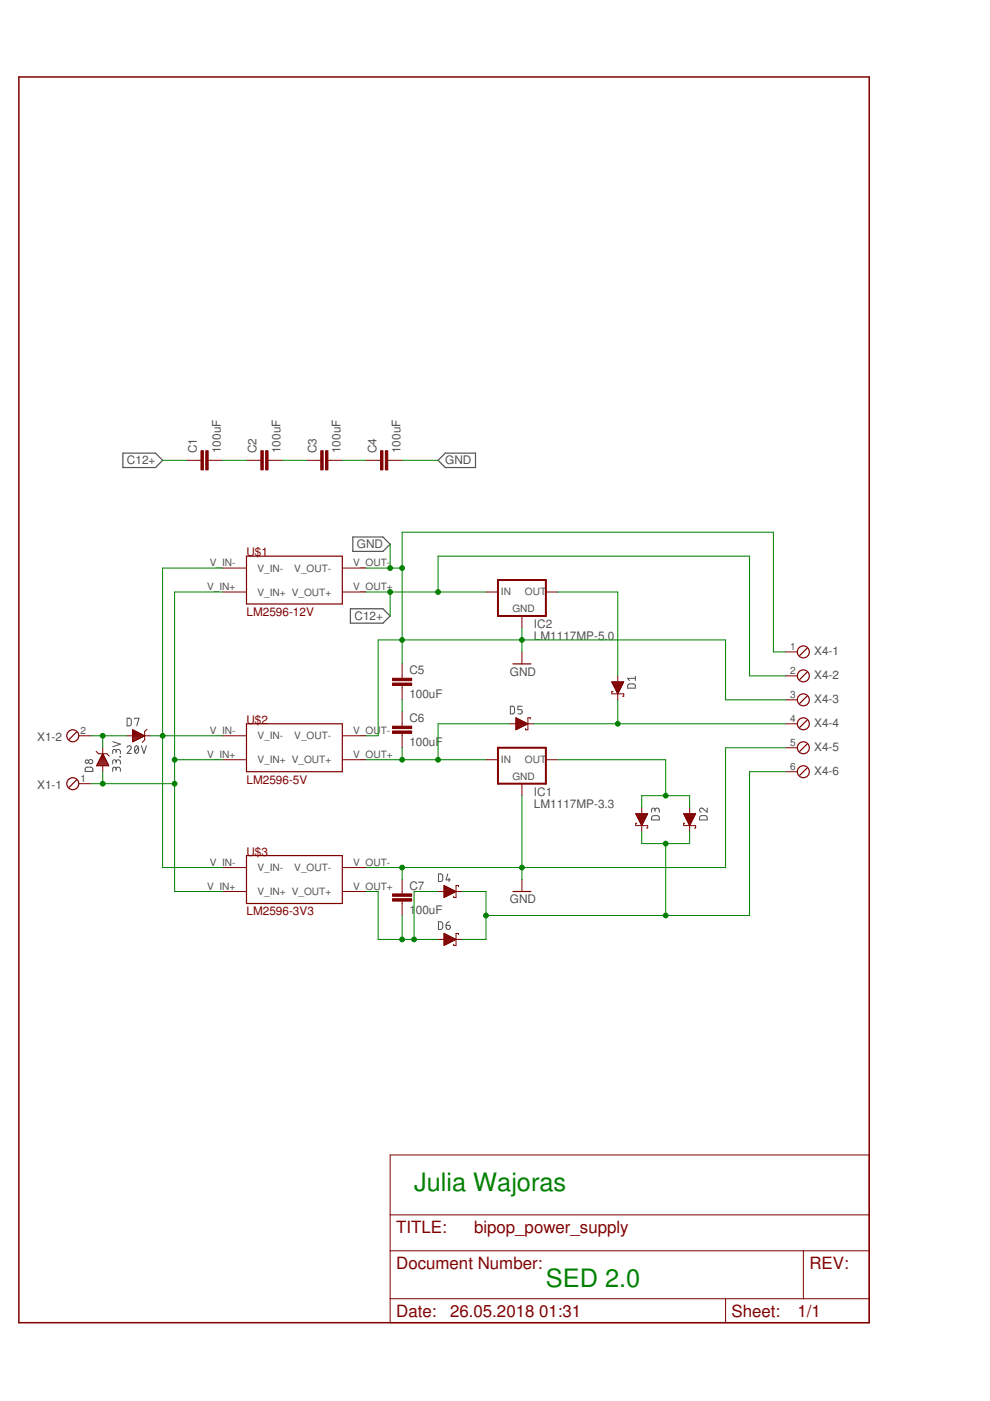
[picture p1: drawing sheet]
<svg xmlns="http://www.w3.org/2000/svg" width="210mm" height="297mm" viewBox="0 0 210 297" stroke-linecap="round" stroke-linejoin="round" font-family="sans-serif">
<g fill="none" stroke="#505050" stroke-width=".21">
<path d="M23.9 157.2l1.6 .6-1.6 .5M24.6 159.3a.46 .46 0 0 1 .5-.4 .46 .46 0 0 1 .4 .4v.5M24.6 159.6v-.3a.36 .36 0 0 0-.3-.4 .36 .36 0 0 0-.4 .4v.5M26.9 158.5a.44 .44 0 0 1 .7-.4 .44 .44 0 0 1 .1 .7l-.8 .9h.9M26.9 152.3h.7l.2 .2v1.1l-.2 .3h-.7zM28.6 152.4v-.1h.9l-.5 1.6M28.7 158.2l.3-.1a.97 .97 0 0 1 0 1.6 1.03 1.03 0 0 1-.3-1.5zM29.3 158.5l-.7 .9M30 158.1l.5 1.6 .6-1.6M108.2 149.7l.6 .1 .3 .2v1.1l-.3 .2-.6 .1zM110.7 149.7h-.9v.8h.6a.46 .46 0 0 1 .3 .4 .46 .46 0 0 1-.3 .5h-.6M133.2 145.1l1.2-.1 .3 .3v.6h-1.6z"/>
<path d="M134.7 143.4v.9M134.7 143.8h-1.6l.3 .5M18.2 162.8l1.2-.1 .2 .2 .1 .7h-1.6zM24.6 163.1a.46 .46 0 0 1 .5-.5 .46 .46 0 0 1 .4 .5v.5M24.6 163.4v-.4a.36 .36 0 0 0-.3-.4 .36 .36 0 0 0-.4 .4v.6M24.6 161.5a.46 .46 0 0 1 .5-.4 .46 .46 0 0 1 .4 .4v.5M24.6 161.8v-.4a.36 .36 0 0 0-.3-.3 .36 .36 0 0 0-.4 .3v.6M25.4 160.4l.1 .1zM138.3 173.1l1.2-.1 .3 .2v.6h-1.6zM138.9 171.8a.46 .46 0 0 1 .4-.5 .46 .46 0 0 1 .5 .5v.4M138.9 172v-.3a.36 .36 0 0 0-.4-.4 .36 .36 0 0 0-.3 .4v.5M148.4 173.1l1.3-.1 .2 .2v.6h-1.6z"/>
<path d="M149.9 171.3v.9l-.9-.8a.44 .44 0 0 0-.7 .2 .44 .44 0 0 0 .4 .6M93 185.3h.6l.2 .3 .1 .9-.3 .4h-.6zM93 195.4l.6 .1 .2 .2 .1 .9-.3 .4-.6 .1zM94.6 196.2h.5a.45 .45 0 0 1 .4 .5 .45 .45 0 0 1-.5 .4 .45 .45 0 0 1-.4-.5zM94.9 185.3l-.3 1.2h.9M95.2 186.2v.7M95.3 195.4l-.4 .2-.3 .6"/>
<circle cx="18.4" cy="161.5" r=".36"/>
<circle cx="19.2" cy="161.5" r=".44"/>
</g>
<path d="M26.1 96.1h6.9l1.5 1.5-1.5 1.5h-6.9zM92.9 97.6l1.5-1.5h6.4v3h-6.4zM74.8 113.9h6.4l1.5 1.5-1.5 1.5h-6.4zM74.3 129.1h6.9l1.5 1.5-1.5 1.5h-6.9z" fill="none" stroke="#505050" stroke-width=".25"/>
<g fill="none" stroke="#800000" stroke-width=".21">
<path d="M39.6 97.6h3M44.1 97.6h3.1M52.3 97.6h3M56.8 97.6h3.1M65 97.6h3M69.5 97.6h3.1M77.6 97.6h3.1M82.2 97.6h3.1M47.2 120.4h5.1M47.2 125.5h5.1M72.6 120.4h5M72.6 125.5h5"/>
<path d="M103 125.5h2.6M110.7 130.6v2.5M110.7 138.2v2.6M115.7 125.5h2.6M166.5 138.2h2.6M16.7 156h2.5M20.4 159.3l.5 .5h1.8l.5 .5M21.8 158.5v1.3M26.9 156h1.2M30.7 156h1.2M31.2 154.6l-.5 .5v1.8l-.5 .5M47.2 156h5.1"/>
<path d="M72.6 156h5M85.3 140.8v3M85.3 145.3v3.1M85.3 150.9v3.1M85.3 155.5v3M108.1 153.5h1.3M109.4 152.2l2.5 1.3-2.5 1.2zM109.4 154.6h.2M109.4 154.5h.5M109.4 154.4h.7M109.4 154.2h1M109.4 154.1h1.2"/>
<path d="M109.4 154h1.4M109.4 153.9h1.7M109.4 153.8h1.9M109.4 153.6h2.2M109.4 153.5h2.4M109.4 153.4h2.4M109.4 153.3h2.2M109.4 153.2h1.9M109.4 153h1.7M109.4 152.9h1.4M109.4 152.8h1.2M109.4 152.7h1"/>
<path d="M109.4 152.6h.7M109.4 152.4h.5M109.4 152.3h.2M109.4 152.2h.1M111.9 153.5h1.3M112.4 152.4v-.2h-.5v2.5h-.5v-.2M129.7 144.6h2.5l-1.2 2.5zM129.7 144.6h2.5M129.8 144.7h2.4M129.8 144.8h2.3M129.9 145h2.2M130 146.6h-.3v.5h2.5v.5h-.2"/>
<path d="M130 145.1h2M130 145.2h1.9M130.1 145.3h1.8M130.1 145.4h1.7M130.2 145.6h1.5M130.3 145.7h1.4M130.3 145.8h1.3M130.4 145.9h1.2M130.5 146h1M130.5 146.2h.9M130.6 146.3h.8M130.6 146.4h.7"/>
<path d="M130.7 146.5h.6M130.7 146.6h.5M130.8 146.8h.3M130.9 146.9h.2M130.9 147h.1M131 143.3v1.3M131 147.1v1.3M166.5 153.5h2.6M166.5 143.3h2.6M166.5 148.4h2.6M166.5 158.5h2.6M16.7 166.2h2.5"/>
<path d="M21.8 162.3v1.3M47.2 161.1h5.1M72.6 161.1h5M103 161.1h2.6M110.7 166.2v2.5M115.7 161.1h2.6M134.8 172.5h2.5l-1.2 2.5zM134.8 172.6h2.5M134.9 172.7h2.3M134.9 172.8h2.3M135 173h2.1M135 174.5h-.2v.5h2.5v.6h-.2"/>
<path d="M135.1 173.1h2M135.1 173.2h1.9M135.2 173.3h1.7M135.3 173.4h1.6M135.3 173.5h1.5M135.4 173.7h1.3M135.4 173.8h1.3M135.5 173.9h1.1M135.6 174h1M135.6 174.2h.9M135.7 174.3h.7M135.7 174.4h.7"/>
<path d="M135.8 174.5h.5M135.8 174.6h.5M135.9 174.8h.3M136 174.9h.1M136.1 171.2v1.3M136.1 175v1.3M144.9 172.5h2.6l-1.3 2.5zM145 172.6h2.4M145 172.7h2.4M145.1 172.8h2.2M145.2 173h2.1M145.2 174.5h-.3v.5h2.6v.6h-.3"/>
<path d="M145.2 173.1h2M145.3 173.2h1.9M145.4 173.3h1.7M145.4 173.4h1.6M145.5 173.5h1.5M145.5 173.7h1.4M145.6 173.8h1.2M145.6 173.9h1.2M145.7 174h1M145.8 174.2h.9M145.8 174.3h.8M145.9 174.4h.6"/>
<path d="M145.9 174.5h.6M146 174.6h.4M146.1 174.8h.3M146.1 174.9h.2M146.2 171.2v1.3M146.2 175v1.3M166.5 163.6h2.6M47.2 189h5.1M47.2 183.9h5.1M72.6 189h5M72.6 183.9h5M85.3 186.5v3"/>
<path d="M85.3 191.1v3M92.9 189h5.1M92.9 199.2h1.2M94.1 187.7l2.6 1.3-2.6 1.3zM94.1 197.9v2.5l2.6-1.2M94.1 190.2h.2M94.1 190.1h.5M94.1 189.9h.7M94.1 189.8h1M94.1 189.7h1.2M94.1 189.6h1.4M94.1 189.5h1.7"/>
<path d="M94.1 189.4h1.9M94.1 189.2h2.2M94.1 189.1h2.4M94.1 188.9h2.3M94.1 188.7h2.1M94.1 188.6h1.8M94.1 188.5h1.6M94.1 188.4h1.3M94.1 188.3h1.1M94.1 188.2h.9M94.1 188h.6M94.1 187.9h.4"/>
<path d="M94.1 187.8h.1M94.1 197.9h.1M94.1 197.9l2.6 1.3M94.1 200h1M94.1 199.9h1.3M94.1 199.7h1.5M94.1 199.6h1.7M94.1 199.5h2M94.1 199.4h2.2M94.1 199.2h2.5M94.1 199.1h2.5M94.1 199h2.3"/>
<path d="M94.1 198.9h2M94.1 198.8h1.8M94.1 198.6h1.5M94.1 198.5h1.3M94.1 198.4h1M94.1 198.3h.8M94.1 198.2h.6M94.1 198h.3M96.7 199.2h1.3M97.2 188v-.3h-.5v2.6h-.5v-.3M97.2 198.2v-.3h-.5v2.5h-.5v-.2M110.7 186.5v2.5"/>
<path d="M94.1 200.3h.3M94.1 200.2h.5M94.1 200.1h.8M82.7 244.9h101.6v35.5h-101.6zM82.7 257.6h101.6M82.7 265.2h101.6M82.7 275.4h101.6M153.8 275.4v5M170.3 265.2v10.2"/>
</g>
<g fill="none" stroke="#800000" stroke-width=".25">
<path d="M52.3 117.9h20.3v10.2h-20.3zM171.1 137.5l-1.5 1.5M16.2 155.2l-1.5 1.6M21.7 160h.2M21.8 159.8l1.3 2.5h-2.6zM28.1 154.7l2.6 1.3-2.6 1.3zM28.1 157.1h.4M28.1 156.9h.9M28.1 156.6h1.3M28.1 156.4h1.7M28.1 156.2h2.2M28.1 156h2.5"/>
<path d="M28.1 155.7h2.1M28.1 155.5h1.6M28.1 155.3h1.2M28.1 155.1h.7M28.1 154.9h.3M52.3 153.5h20.3v10.1h-20.3zM108.8 140.8h3.8M171.1 142.5l-1.5 1.6M171.1 147.6l-1.5 1.5M171.1 152.7l-1.5 1.5M171.1 157.8l-1.5 1.5M16.2 165.4l-1.5 1.5"/>
<path d="M20.6 162.2h2.4M20.7 162h2.2M20.8 161.8h2M20.9 161.5h1.7M21 161.3h1.5M21.1 161.1h1.3M21.3 160.9h1M21.4 160.6h.8M21.5 160.4h.6M21.6 160.2h.4M171.1 162.9l-1.5 1.5M52.3 181.4h20.3v10.2h-20.3z"/>
<path d="M108.8 189h3.8"/>
<circle cx="170.3" cy="138.2" r="1.27"/>
<circle cx="15.4" cy="156" r="1.27"/>
<circle cx="170.3" cy="153.5" r="1.27"/>
<circle cx="170.3" cy="158.5" r="1.27"/>
<circle cx="170.3" cy="143.3" r="1.27"/>
<circle cx="170.3" cy="148.4" r="1.27"/>
<circle cx="15.4" cy="166.2" r="1.27"/>
<circle cx="170.3" cy="163.6" r="1.27"/>
</g>
<path d="M105.6 123h10.1v7.6h-10.1zM105.6 158.5h10.1v7.7h-10.1z" fill="none" stroke="#800000" stroke-width=".42"/>
<path d="M4 16.3h180.3v264.1h-180.3z" fill="none" stroke="#800000" stroke-width=".32"/>
<g fill="#800000" stroke="#800000" stroke-width=".21">
<path d="M43.6 95.6h.5v4h-.5z"/>
<path d="M42.6 95.6h.5v4h-.5z"/>
<path d="M56.3 95.6h.5v4h-.5z"/>
<path d="M55.3 95.6h.5v4h-.5z"/>
<path d="M69 95.6h.5v4h-.5z"/>
<path d="M68 95.6h.5v4h-.5z"/>
<path d="M83.2 144.8h4.1v.5h-4.1z"/>
<path d="M83.2 143.8h4.1v.5h-4.1z"/>
<path d="M83.2 155h4.1v.5h-4.1z"/>
<path d="M83.2 154h4.1v.5h-4.1z"/>
<path d="M83.2 190.5h4.1v.6h-4.1z"/>
<path d="M83.2 189.5h4.1v.5h-4.1z"/>
<path d="M81.7 95.6h.5v4h-.5z"/>
<path d="M80.7 95.6h.5v4h-.5z"/>
</g>
<g fill="none" stroke="#008000" stroke-width=".21">
<path d="M34.5 97.6h5.1M47.2 97.6h5.1M59.9 97.6h5.1M72.6 97.6h5M85.3 97.6h7.6M82.7 115.4v5M47.2 120.4h-12.7v63.5h12.7M47.2 125.5h-10.2v63.5h10.2M77.6 120.4h7.7M77.6 125.5h25.4M82.7 125.5v5.1M92.9 125.5v-7.6h66v25.4h7.6"/>
<path d="M110.7 133.1v5.1M118.3 125.5h12.7v17.8M166.5 138.2h-2.5v-25.4h-78.7v28M19.2 156h7.7M21.8 156v2.5M31.9 156h15.3M85.3 148.4v2.5M85.3 158.5v2.6M108.1 153.5h-15.2v7.6M113.2 153.5h53.3M131 148.4v5.1M166.5 148.4h-12.7v-12.7h-73.6v20.3h-2.6"/>
<path d="M166.5 158.5h-12.7v25.4h-76.2M19.2 166.2h17.8M21.8 163.6v2.6M37 161.1h10.2M77.6 161.1h25.4M110.7 168.7v17.8M118.3 161.1h22.8v7.6M136.1 171.2v-2.5h10.1v2.5M136.1 176.3v2.6h10.1v-2.6M141.1 178.9v15.2M166.5 163.6h-7.6v30.5h-55.9M77.6 189h2.6v10.2h12.7"/>
<path d="M85.3 183.9v2.6M85.3 194.1v5.1M92.9 189h-5.1v10.2M98 189h5v10.2h-5"/>
</g>
<g fill="#008000" stroke="#008000" stroke-width=".21">
<circle cx="110.7" cy="135.7" r=".51"/>
<circle cx="85.3" cy="135.7" r=".51"/>
<circle cx="85.3" cy="120.4" r=".51"/>
<circle cx="82.7" cy="120.4" r=".51"/>
<circle cx="110.7" cy="183.9" r=".51"/>
<circle cx="85.3" cy="183.9" r=".51"/>
<circle cx="141.1" cy="168.7" r=".51"/>
<circle cx="87.8" cy="199.2" r=".51"/>
<circle cx="85.3" cy="199.2" r=".51"/>
<circle cx="37" cy="161.1" r=".51"/>
<circle cx="37" cy="166.2" r=".51"/>
<circle cx="21.8" cy="166.2" r=".51"/>
<circle cx="34.5" cy="156" r=".51"/>
<circle cx="131" cy="153.5" r=".51"/>
<circle cx="92.9" cy="161.1" r=".51"/>
<circle cx="85.3" cy="161.1" r=".51"/>
<circle cx="103" cy="194.1" r=".51"/>
<circle cx="141.1" cy="178.9" r=".51"/>
<circle cx="141.1" cy="194.1" r=".51"/>
<circle cx="21.8" cy="156" r=".51"/>
<circle cx="92.9" cy="125.5" r=".51"/>
<circle cx="82.7" cy="125.5" r=".51"/>
</g>
<g font-size="5.4" fill="#008000">
<text x="87.8" y="252.5">Julia Wajoras</text>
<text x="115.7" y="272.8">SED 2.0</text>
</g>
<g font-size="3.6" fill="#800000">
<text x="84" y="261.4">TITLE:</text>
<text x="100.5" y="261.4">bipop_power_supply</text>
<text x="84" y="269">Document Number:</text>
<text x="171.6" y="269">REV:</text>
<text x="84" y="279.2">Date:</text>
<text x="95.4" y="279.2">26.05.2018</text>
<text x="114.3" y="279.2">01:31</text>
<text x="155.1" y="279.2">Sheet:</text>
<text x="169.1" y="279.2">1/1</text>
</g>
<g font-size="2.5" fill="#505050">
<text x="26.9" y="98.5">C12+</text>
<text x="41.7" y="96.1" transform="rotate(-90 41.7 96.1)">C1</text>
<text x="46.8" y="96.1" transform="rotate(-90 46.8 96.1)">100uF</text>
<text x="54.4" y="96.1" transform="rotate(-90 54.4 96.1)">C2</text>
<text x="59.5" y="96.1" transform="rotate(-90 59.5 96.1)">100uF</text>
<text x="67.1" y="96.1" transform="rotate(-90 67.1 96.1)">C3</text>
<text x="72.2" y="96.1" transform="rotate(-90 72.2 96.1)">100uF</text>
<text x="79.8" y="96.1" transform="rotate(-90 79.8 96.1)">C4</text>
<text x="84.9" y="96.1" transform="rotate(-90 84.9 96.1)">100uF</text>
<text x="94.4" y="98.5">GND</text>
<text x="75.7" y="116.3">GND</text>
<text x="75.2" y="131.5">C12+</text>
<text x="113.2" y="135.7">LM1117MP-5.0</text>
<text x="113.2" y="133.1">IC2</text>
<text x="86.8" y="142.9">C5</text>
<text x="108.1" y="143.3">GND</text>
<text x="172.6" y="138.9">X4-1</text>
<text x="172.6" y="143.9">X4-2</text>
<text x="86.8" y="148">100uF</text>
<text x="172.6" y="149">X4-3</text>
<text x="86.8" y="153.1">C6</text>
<text x="172.6" y="154.1">X4-4</text>
<text x="7.9" y="157.1">X1-2</text>
<text x="86.8" y="158.2">100uF</text>
<text x="172.6" y="159.2">X4-5</text>
<text x="7.9" y="167.3">X1-1</text>
<text x="172.6" y="164.3">X4-6</text>
<text x="113.2" y="171.2">LM1117MP-3.3</text>
<text x="113.2" y="168.7">IC1</text>
<text x="86.8" y="188.6">C7</text>
<text x="108.1" y="191.6">GND</text>
<text x="86.8" y="193.7">1</text>
<text x="88.2" y="193.7">00uF</text>
</g>
<g font-size="2.5" fill="#800000">
<text x="52.3" y="117.9">U$1</text>
<text x="52.3" y="130.6">LM2596-12V</text>
<text x="52.3" y="153.5">U$2</text>
<text x="52.3" y="166.2">LM2596-5V</text>
<text x="52.3" y="181.4">U$3</text>
<text x="52.3" y="194.1">LM2596-3V3</text>
</g>
<g font-size="2.1" fill="#505050">
<text x="43.9" y="125.2">V_IN+</text>
<text x="44.5" y="120.1">V_IN-</text>
<text x="54.6" y="121.2">V_IN-</text>
<text x="62.4" y="121.2">V_OUT-</text>
<text x="74.9" y="120.1">V_OUT-</text>
<text x="74.9" y="125.2">V_OUT+</text>
<text x="54.6" y="126.3">V_IN+ V_OUT+</text>
<text x="106.2" y="126.2">IN</text>
<text x="108.6" y="129.8">GND</text>
<text x="111.3" y="126.2">OUT</text>
<text x="167.5" y="137.9">1</text>
<text x="167.5" y="142.9">2</text>
<text x="167.5" y="148">3</text>
<text x="17.1" y="155.6">2</text>
<text x="44.5" y="155.6">V_IN-</text>
<text x="74.9" y="155.6">V_OU</text>
<text x="80.7" y="155.6">T-</text>
<text x="167.5" y="153.1">4</text>
<text x="43.9" y="160.7">V_IN+</text>
<text x="54.6" y="156.8">V_IN-</text>
<text x="54.6" y="161.8">V_IN+ V_OUT+</text>
<text x="62.4" y="156.8">V_OUT-</text>
<text x="74.9" y="160.7">V_OUT+</text>
<text x="106.2" y="161.7">IN</text>
<text x="111.3" y="161.7">OUT</text>
<text x="167.5" y="158.2">5</text>
<text x="17.1" y="165.8">1</text>
<text x="108.6" y="165.4">GND</text>
<text x="167.5" y="163.3">6</text>
<text x="44.5" y="183.6">V_IN-</text>
<text x="54.6" y="184.7">V_IN-</text>
<text x="62.4" y="184.7">V_OUT-</text>
<text x="74.9" y="183.6">V_OUT-</text>
<text x="43.9" y="188.7">V_IN+</text>
<text x="54.6" y="189.8">V_IN+ V_OUT+</text>
<text x="74.9" y="188.7">V_OUT+</text>
</g>
</svg>
